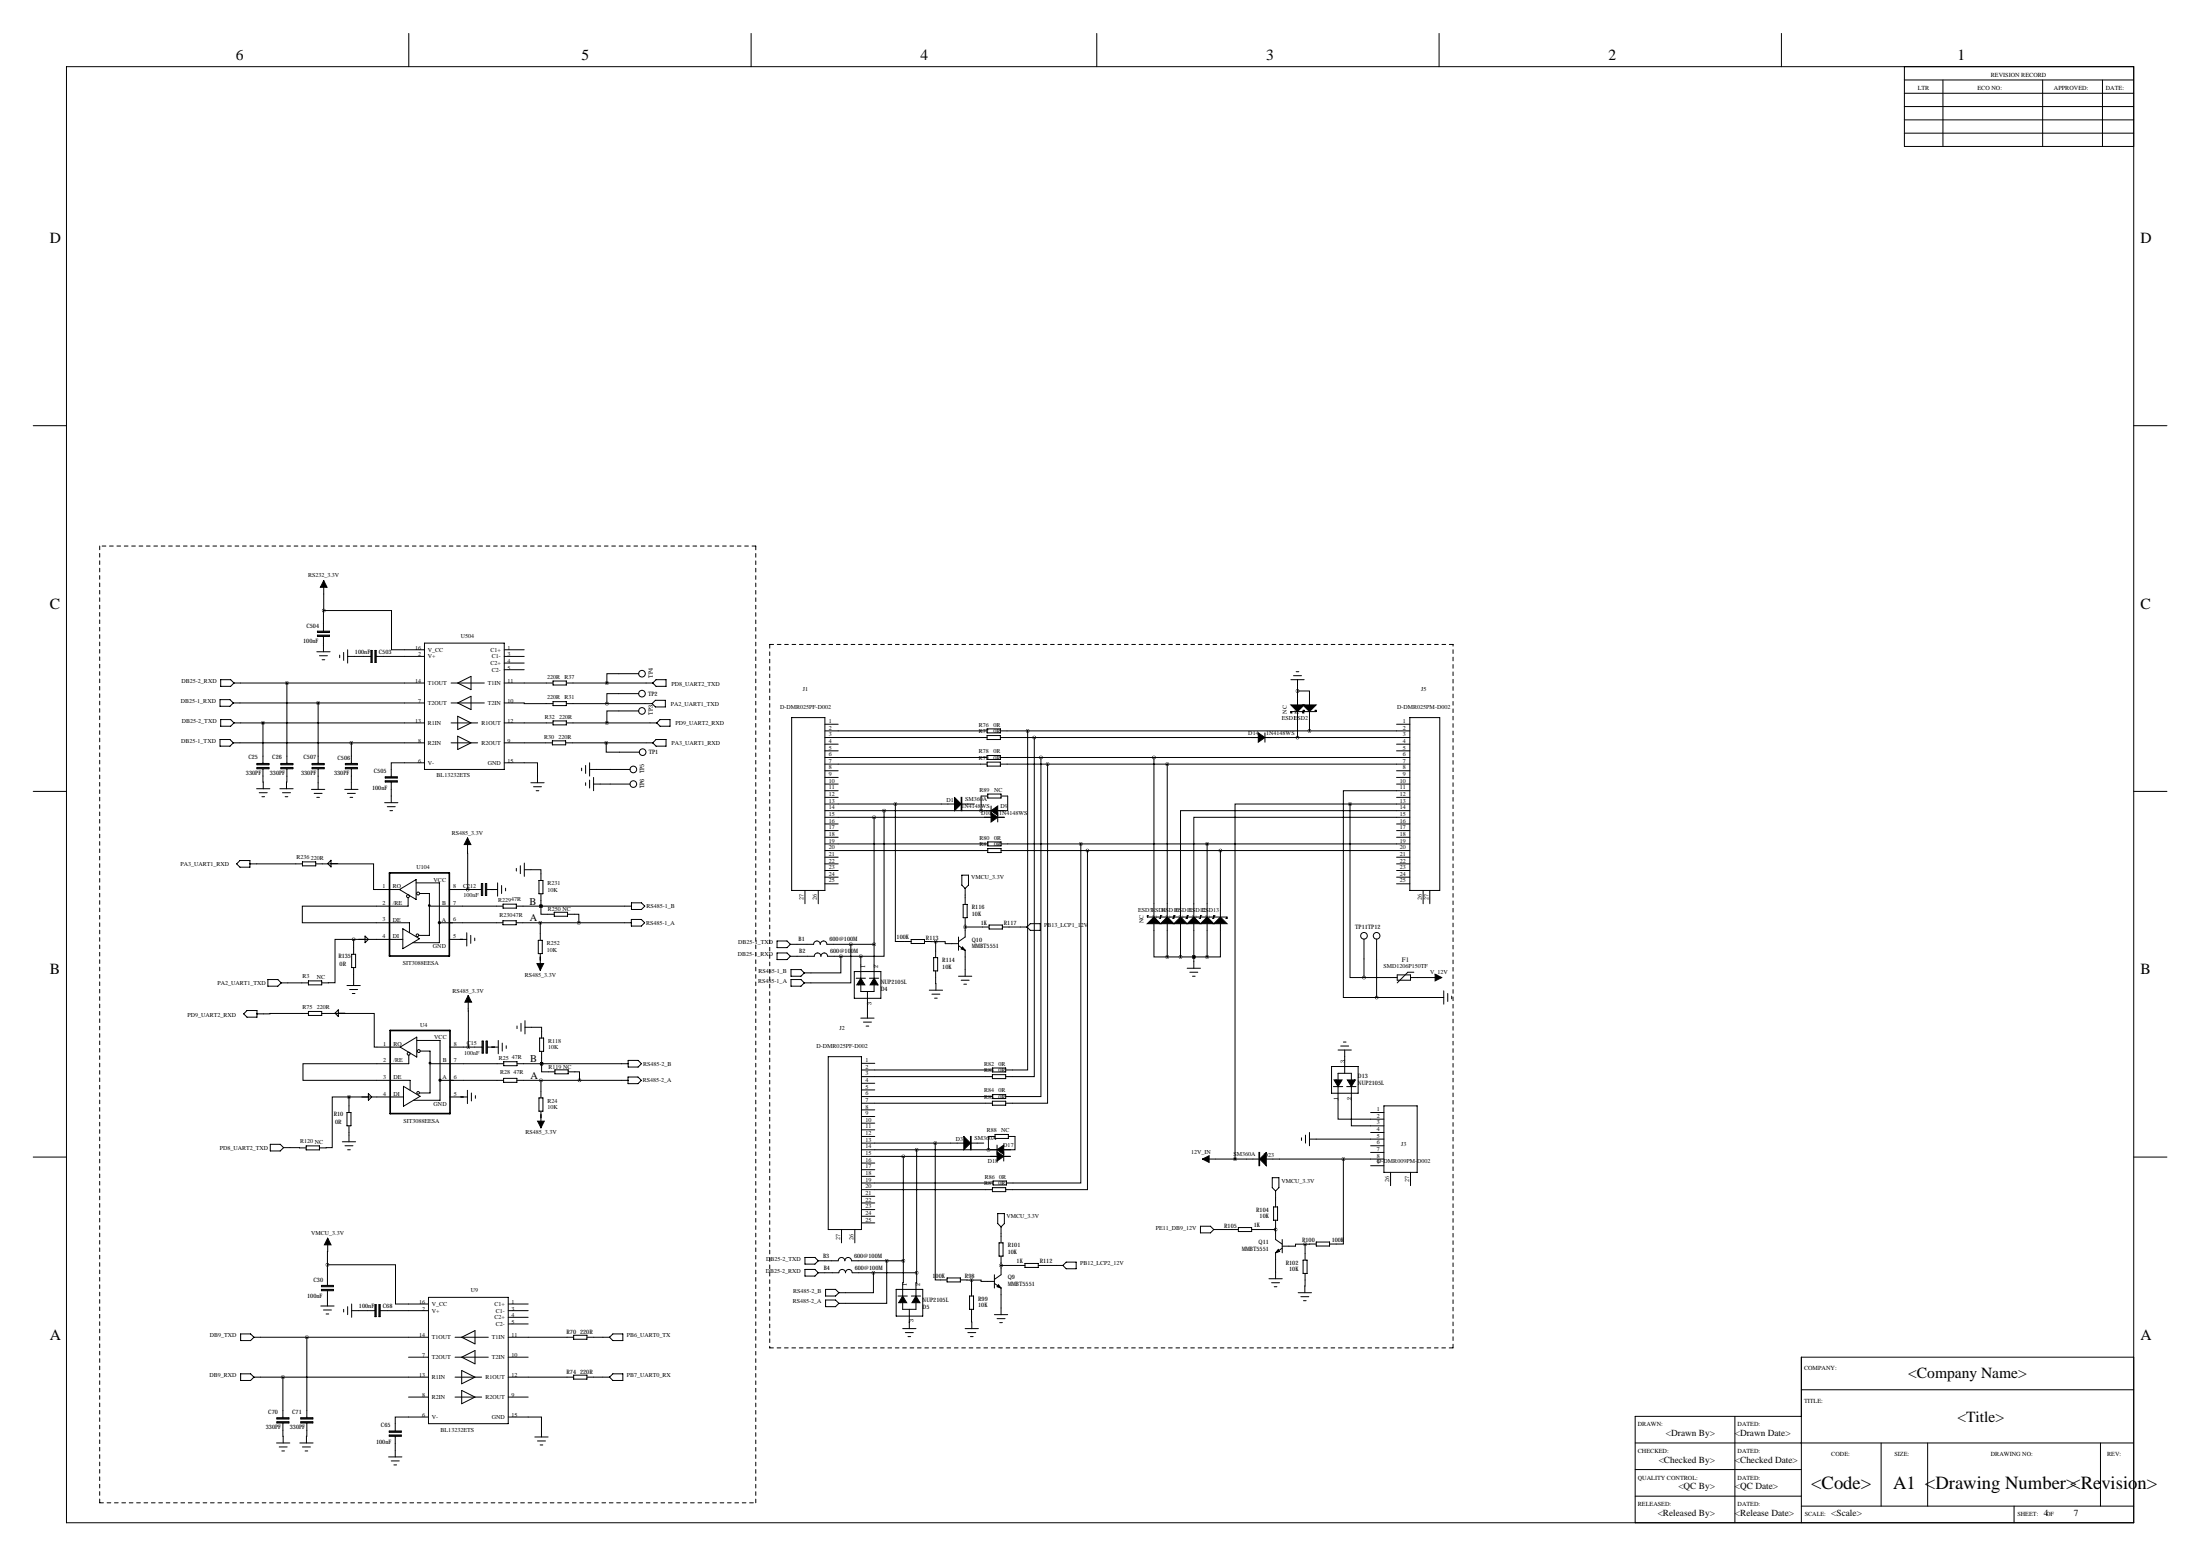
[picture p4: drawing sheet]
<svg xmlns="http://www.w3.org/2000/svg" width="841mm" height="594mm" viewBox="0 0 841 594" stroke-linecap="round" stroke-linejoin="round" font-family="sans-serif">
<path d="M38.1 208.6v365.5M288.8 208.6h-250.7M294.1 246.2v268.7M555.2 246.2h-261.1M294.1 514.9h261.1M555.2 514.9v-268.7M38.1 574.1h250.7M288.8 574.1v-365.5" fill="none" stroke="#000" stroke-width=".38" stroke-dasharray="1.4 1.4"/>
<g fill="none" stroke="#000" stroke-width=".38">
<path d="M156.2 12.8v12.7M287 12.8v12.7M419.1 12.8v12.7M549.9 12.8v12.7M680.7 12.8v12.7M25.4 25.5h789.9v556.2h-789.9zM727.7 30.6h87.6M727.7 35.6h87.6M727.7 25.5v30.5h87.6M742.4 30.6v25.4M780.5 30.6v25.4M803.4 30.6v25.4"/>
<path d="M727.7 45.8h87.6M727.7 50.9h87.6M727.7 40.7h87.6M12.7 162.6h12.7M815.3 162.6h12.7M123.7 233.2h25.9v15h12.6M123.7 233.2l-.1 7.9M123.7 221.8v11.4M84.3 259.7h3.8l1.3 1.2-1.3 1.3h-3.8zM121.1 249h5M121.3 241.1h4.6v.5h-4.6zM121.3 242.6h4.6v.5h-4.6z"/>
<path d="M121.3 241.4h4.6M121.3 242.9h4.6M122.1 250.5h3M123.1 252h1M123.6 243.1v5.9M129.8 250.3v1M131.3 249.2v3.1M132.8 250.8h8.9M132.8 248.2v5.1M141.7 248.5h.5v4.6h-.5zM142 248.5v4.6M143.3 248.5h.5v4.6h-.5z"/>
<path d="M143.5 248.5v4.6M143.8 250.8h18.4M162.2 245.7h30.5v48.2h-30.5zM192.7 248.2h7.6M192.7 250.8h7.6M192.7 253.3h7.6M192.7 255.8h7.6M244.1 257.4h-12.2v3.5M493.3 259.7h5M494.3 258.1h3M495.3 256.6h1M495.8 259.7v9.6"/>
<path d="M84.1 267.3h3.8l1.3 1.2-1.3 1.3h-3.8zM84.3 274.9h3.8l1.3 1.3-1.3 1.2h-3.8zM89.2 268.5h73M89.4 260.9h72.8M89.4 276.2h72.8M100.5 276.2v15.5M109.6 260.9v30.8M121.6 268.5v23.2M172.4 260.9h12.7M172.4 268.5h12.7M172.4 276.2h10.1M174.9 260.9l5.1-2.5v5.1z"/>
<path d="M174.9 268.5l5.1-2.5v5.1zM174.9 273.6l5.1 2.6-5.1 2.5zM192.7 268.5l18.6 .3M192.7 260.9h18.6M192.7 276.2h18.6M211.3 268h5.1v1.6h-5.1zM211.3 260.2h5.1v1.5h-5.1zM211.3 275.4h5.1v1.5h-5.1zM216.4 260.9h33M216.4 276.2h34.6M216.4 268.8h32.8M244.1 265h-12.2v3.8"/>
<path d="M244.1 271.6h-12.2v4.6M249.4 260.9l1.3-1.2h3.8v2.5h-3.8zM250.4 267.5h3.9v2.6h-3.9l-1.2-1.3zM252.2 274.9h3.8v2.5h-3.8l-1.2-1.2zM302.5 274.1h12.7v66.1h-12.7zM315.2 276.7h5.1M315.2 279.2h62M377.2 278.5h5.1v1.5h-5.1zM382.3 279.2h156.4M392.7 279.2v129.6h-8.4M483.4 280v3.5M495.8 264h4.6v5.3"/>
<path d="M495.8 271.9v9.9M497.8 271.3h.5v.6M497.8 271.9v.5h.5M500.4 271.9v7.3M502.4 271.3h.5v.6h-9.6v.5h.5M533.7 276.7h5M538.7 274.1h11.5v66.1h-11.5zM84.1 282.5h3.8l1.3 1.3-1.3 1.3h-3.8zM89.2 283.8h73M98.2 291.9h4.6M98.2 293.2h4.6v.5h-4.6zM98.2 291.7h4.6v.5h-4.6z"/>
<path d="M98.2 293.4h4.6M100.5 293.7l.1 7.6M107.3 291.9h4.6M107.3 293.2h4.6v.5h-4.6zM107.3 291.7h4.6v.5h-4.6zM107.3 293.4h4.6M109.6 293.7l-.1 7.6M119.3 291.9h4.6M119.3 293.2h4.6v.5h-4.6zM119.3 291.7h4.6v.5h-4.6zM119.3 293.4h4.6M121.6 293.7v7.9"/>
<path d="M132 291.9h4.6M132 293.2h4.6v.5h-4.6zM132 291.7h4.6v.5h-4.6zM132 293.4h4.6M134.3 283.8v7.9M134.3 293.7v7.9M147.2 297h4.6M147.2 296.7h4.6v.6h-4.6zM147.2 298.3h4.6v.5h-4.6zM147.2 298.5h4.6M149.5 298.8v7.8M162.2 291.4h-12.7v5.3"/>
<path d="M172.4 283.8h10.1M174.9 281.2l5.1 2.6-5.1 2.5zM192.7 291.4h12.7v7.6M192.7 283.8h18.4M202.8 299h5.1M211.1 283h5.1v1.6h-5.1zM216.2 283.8h33.2M222.2 293.4v1.1M223.8 292.4v3.1M223.8 299v1M225.3 293.9h15.5M225.3 291.4v5.1"/>
<path d="M225.3 298v3.1M226.8 299.5h14M226.8 297v5.1M231.6 283.8v3.5h12.7M249.4 283.8l1.3-1.3h3.8v2.6h-3.8zM315.2 281.8h62M315.2 284.3h5.1M315.2 286.8h5.1M315.2 289.4h62M315.2 291.9h62M315.2 294.5h5.1M315.2 297h5.1"/>
<path d="M315.2 299.5h5.1M377.2 281h5.1v1.5h-5.1zM377.2 288.6h5.1v1.5h-5.1zM377.2 291.2h5.1v1.5h-5.1zM382.3 281.8h98.5M382.3 289.4h156.4M382.3 291.9h156.4M395.2 281.8v129.5h-10.9M397.8 289.4v129.5h-13.5M400.3 291.9v129.6h-16M440.9 289.4v60.9M446 291.9v58.4"/>
<path d="M483.4 281.8h55.3M533.7 284.3h5M533.7 286.8h5M533.7 294.5h5M533.7 297h5M533.7 299.5h5M12.7 302.3h12.7M98 301.3h5.1M99.1 302.8h3M100.1 304.4h1M106.9 301.3h5.1M107.9 302.8h3.1"/>
<path d="M109 304.4h1M119 301.6h5.1M120 303.1h3.1M121.1 304.6h1M131.7 301.6h5.1M132.7 303.1h3.1M133.8 304.6h1M147 306.6h5M148 308.2h3M149 309.7h1M203.9 300.6h3M204.9 302.1h1"/>
<path d="M315.2 302.1h5.1M315.2 304.6h5.1M315.2 307.2h57.2M315.2 309.7h63.5M315.2 312.2h63.5M315.2 314.8h5.1M315.2 317.3h5.1M315.2 319.9h5.1M334 312.2v61.5M337.8 309.7v55.6h-8.9M342.1 307.2v52.5h6.1M377.4 304.1h-2.5v5.6"/>
<path d="M377.4 303.3h5.1v1.6h-5.1zM378.7 307.9v3.6M381.3 312.2h2.5M381.3 310.5v3.5M382.5 304.1h2.6v5.6h-3.8M515.9 307.2h-44v135.6M515.9 307.2v66.3h5.3M515.9 307.2h22.8M533.7 304.6h5M533.7 314.8h5M533.7 317.3h5M533.7 319.9h5"/>
<path d="M538.7 302.1h-25.4v79h12.7M538.7 312.2h-82.5v38.1M538.7 309.7h-87.6v40.6M815.3 302.3h12.7M90.4 330l1.3-1.3h3.8v2.6h-3.8zM95.5 330h20.1M115.6 329.3h5v1.5h-5zM120.6 330h22.1v9.8h10M126.5 329.9h2.5M126.5 328.6v2.6l-1.3-1.3zM152.7 339.8l6.3-3.8v7.6zM159 337.3h8.9v22.8h-10.2"/>
<path d="M171.7 339.8h12.2M178.7 320.1v19.7M183.9 337.5h.6v4.6h-.6zM184.2 337.5v4.6M185.5 337.5h.5v4.6h-.5zM185.7 337.5v4.6M186 339.8h4.1M190.1 337.3v5.1M191.7 338.3v3M193.2 339.3v1M197.3 331.7v1.1M198.8 330.7v3.1"/>
<path d="M200.4 332.3h6.3v4.1M200.4 329.7v5.1M205.9 336.4h1.6v5h-1.6zM315.2 322.4h62.2M315.2 324.9h62.2M315.2 327.5h5.1M315.2 330h5.1M315.2 332.6h5.1M315.2 335.1h5.1M315.2 337.6h5.1M367.5 334.3h2.6v3.8l-1.3 1.3-1.3-1.3zM368.8 339.4v6.1"/>
<path d="M377.4 321.6h5.1v1.6h-5.1zM377.4 324.2h5.1v1.5h-5.1zM382.5 322.4h156.2M382.5 324.9h156.2M413 322.4v129.5h-28.4M415.5 324.9v129.6h-31.2M461.3 322.4v27.9M466.3 324.9v25.4M533.7 327.5h5M533.7 330h5M533.7 332.6h5M533.7 335.1h5"/>
<path d="M533.7 337.6h5M135.1 358.9v5.7M135.1 358.9h-7.1v16.5l-5.1 .1M135.1 358.9h18.8M139.5 357.6l1.3 1.3-1.3 1.2zM153.9 354.8l6.4 3.8-6.4 3.8zM156 342.9v3.3h-40.5v6.3h41v3.8M160.3 341.3h3.8v16h-4.1M164.1 346.2h28.1M167.9 352.5h24.3M171.7 358.9h6.7M178.4 356.3v5.1"/>
<path d="M179.9 357.3v3.1M181.4 358.4v1M192.2 351.8h5.1v1.5h-5.1zM192.2 345.4h5.1v1.5h-5.1zM197.3 352.5h43.9M197.3 346.2h44M205.7 359.2h1.5v5.1h-1.5zM206.5 352.5v6.7M206.7 346.2h.1M206.7 346.2v3.1h5.1M206.7 341.4v4.8M211.8 348.5h5.1v1.5h-5.1z"/>
<path d="M216.9 349.3h4.3v3.2M241.2 351.3h3.9l1.2 1.2-1.2 1.3h-3.9zM241.3 344.9h3.8l1.3 1.3-1.3 1.2h-3.8zM296.9 359.5h3.8l1.3 1.3-1.3 1.2h-3.8zM307.6 340.2v5.1M312.7 340.2v5.1M348.2 358.9h5.1v1.5h-5.1zM353.3 359.7h4.2M357.5 359.7h3.7v.8h5.1M357.5 359.7v6.1M366.3 358v5M368 345.5h1.6v5.1h-1.6z"/>
<path d="M368.8 350.6v7.4l-2.5 1.7M368.8 354.1h9.2M378 353.4h5v1.5h-5zM383 354.1h9.4M393.7 352.9h3.8v2.5h-3.8l-1.3-1.3zM438.9 349.8h-.5v.5h30.5v.5h-.5M440.9 352.9v12.7h5.1M444 349.8h-.5v1h-.5M446 352.9v12.7M449.1 349.8h-.5v1h-.5M451.1 352.9v12.7M454.2 349.8h-.6v1h-.5"/>
<path d="M456.2 352.9v17M459.2 349.8h-.5v1h-.5M461.3 352.9v12.7M464.3 349.8h-.5v1h-.5M466.3 352.9v12.7h-5M521.2 358.7v14.8M526 358.7v22.4M543.8 340.2v5.1M546.4 340.2v5.1M102.4 374.2h3.8l1.2 1.3-1.2 1.3h-3.8zM107.4 375.5h10.5M117.9 374.7h5v1.5h-5z"/>
<path d="M132.6 376.5h5.1M133.6 378h3.1M134.4 364.6h1.5v5h-1.5zM134.6 379.5h1M135.1 369.6v6.9M206.5 364.3v6.4M296.9 364.1h3.8l1.3 1.2-1.3 1.3h-3.8zM302 360.8h8.9a1.27 1.27 0 0 1 1.3-1.3 1.27 1.27 0 0 1 1.2 1.3 1.27 1.27 0 0 1 1.3-1.3 1.27 1.27 0 0 1 1.3 1.3h18M302 365.3h9.1a1.27 1.27 0 0 1 1.3-1.2 1.27 1.27 0 0 1 1.3 1.2 1.27 1.27 0 0 1 1.3-1.2 1.27 1.27 0 0 1 1.2 1.2h12.7M302.3 370.4h3.8l1.2 1.3-1.2 1.2h-3.8zM302.3 374.2h3.8l1.2 1.3-1.2 1.3h-3.8zM321.3 365.3v6.4h-14"/>
<path d="M325.1 360.8v14.7h-17.8M326.4 371.2h10.2v10.2h-10.2zM327.2 373.7h3.5M328.9 365.3v8.4M328.9 376.2v2.6h5.1v-2.6M331.5 378.8v10.1M332.2 373.7h3.6M355.1 378.3h5.1M356.1 379.8h3.1M356.8 365.8h1.5v5.1h-1.5zM357.5 370.9l.1 7.4M366.3 361.3l2.5 1.7v9.9"/>
<path d="M366.3 372.9h5M367.3 374.5h3M368.3 376h1M446 365.6h15.3M453.6 369.9h5.1M454.7 371.4h3M455.7 372.9h1M456.2 365.6h.1M521.2 373.5h12.7M533.9 372.4h5.1v2.1h-5.1zM539 373.5h11.9M540.3 371.4h-2.3l-4.1 4.1"/>
<path d="M551.7 378.5v5.1M553.2 379.5v3.1M93.1 387.3l1.3-1.3h3.8v2.6h-3.8zM117.9 387.2l-19.7 .1M117.9 386.4h5v1.5h-5zM122.9 387.2h20.1v12.8h9.9M129.3 387.1h2.5M129.3 385.8v2.5l-1.3-1.2zM159.3 397.5h8.8v22.8h-10.1M178.9 380.3l.1 19.7M184.2 397.7h.5v4.6h-.5zM184.5 397.7v4.6"/>
<path d="M185.7 397.7h.5v4.6h-.5zM186 397.7v4.6M190.4 397.5v5.1M191.9 398.5v3M193.4 399.5v1M197.6 391.9v1.1M199.1 390.9v3.1M200.6 392.4h6.4v4.2M200.6 389.9v5.1M206.2 396.6h1.5v5h-1.5zM328.9 388.9h5.1M329.9 390.5h3.1"/>
<path d="M331 392h1M357.1 381.3h1M512.3 399.6h3.1M513.3 398.1h1M526 381.1h25.7M554.7 380.6v1M133.3 419.1h-6.4v19.3l-4.8 .1M133.3 419.1h20.9M133.3 419.1v5.9M140.8 417.8l1.2 1.3-1.2 1.2zM152.9 400l6.4-3.8v7.6zM154.2 415l6.3 3.8-6.3 3.8z"/>
<path d="M156.2 403.1v3.3h-40.4v6.3h40.9v3.8M160.5 401.5h3.8v16h-4M164.3 406.4h28.2M168.1 412.7h24.3M172 419.1h6.6M172 400h12.2M178.6 416.5v5.1M180.1 417.5v3.1M181.7 418.6v1M186.2 400h4.2M192.4 412h5.1v1.5h-5.1zM192.5 405.6h5.1v1.5h-5.1z"/>
<path d="M197.5 412.7h42.5M197.6 406.4h42.4M205.9 419.4h1.6v5.1h-1.6zM206.7 412.7v6.7M207 406.4h.1M207 406.4v3.1h5M207 401.6v4.8M212 408.7h5.1v1.5h-5.1zM217.1 409.5h4.3v3.2M240 411.4h3.8l1.3 1.3-1.3 1.3h-3.8zM240 405.1h3.8l1.3 1.3-1.3 1.2h-3.8zM316.5 403.7h12.7v66h-12.7z"/>
<path d="M329.2 406.2h5.1M329.2 408.8h50M329.2 411.3h50M329.2 413.8h5.1M329.2 416.4h5.1M329.2 418.9h50M379.2 408h5.1v1.5h-5.1zM379.2 410.5h5.1v1.6h-5.1zM379.2 418.2h5.1v1.5h-5.1zM508.8 407.4h10.2v10.2h-10.2zM509.5 415.1h3.6M511.3 415.1v12.5h17.5"/>
<path d="M511.3 412.6v-2.6h5.1v2.6M511.3 401.1h5.1M513.8 401.1v8.9M514.6 415.1h3.6M516.4 415.1v15h12.4M103.3 437.2h3.8l1.3 1.2-1.3 1.3h-3.8zM108.4 438.4l8.6 .1M117 437.8h5.1v1.5h-5.1zM130.8 436.2h5.1M131.8 437.7h3.1M132.6 425h1.5v5.1h-1.5zM132.8 439.2h1.1"/>
<path d="M133.3 430.1v6.1M206.7 424.5v6.4M329.2 421.5h50M329.2 424h5.1M329.2 426.5h5.1M329.2 429.1h5.1M329.2 431.6h5.1M329.2 434.2h5.1M329.2 436.7h46.7M329.2 439.2h48.5M350.3 439.2v47M357.4 436.7v52.3h4.5"/>
<path d="M377.7 439.2h3.3M379.2 420.7h5.1v1.5h-5.1zM380.2 434.2h-2.5v5M380.2 433.4h5.1v1.5h-5.1zM381 437.5v3.5M383.5 440v3.6M385.3 434.2h2.6v5h-4.4M497.3 434.7v1M498.9 433.6v3.1M500.4 432.6v5.1M500.4 435.2h28.4M523.7 425h5.1"/>
<path d="M523.7 432.6h5.1M523.7 437.7h5.1M528.8 422.5h12.7v25.4h-12.7zM12.7 442h12.7M329.2 441.8h51.8M329.2 444.3h5.1M329.2 446.9h5.1M329.2 449.4h5.1M329.2 451.9h50.3M329.2 454.5h50M329.2 457h5.1M329.2 459.6h5.1"/>
<path d="M345.2 441.8v39.9M379.2 453.7h5.1v1.5h-5.1zM379.5 451.2h5.1v1.5h-5.1zM383.5 441.8h2.6M459.5 442.8h69.3M486.2 449.9h2.5v3.8l-1.3 1.3-1.2-1.3zM487.4 455v6.1M513.3 442.8v32.5h-5.2M523.7 440.3h5.1M523.7 445.3h5.1M531.4 447.9v5.1M539 447.9v5.1"/>
<path d="M815.3 442h12.7M125.2 473l-.1 10.2M321.6 469.7v5.1M326.6 469.7v5.1M329.2 462.1h5.1M329.2 464.6h5.1M329.2 467.2h5.1M381.3 463.6h2.5v3.8l-1.3 1.3-1.2-1.3zM381.8 474.8h1.5v5.1h-1.5zM382.5 468.7v6.1M382.5 479.9v7.1l-2.5 1.8M458.7 468.4h3.8l1.3 1.3-1.3 1.3h-3.8z"/>
<path d="M463.8 469.7h9.4M473.2 469h5.1v1.5h-5.1zM478.3 469.7h9.1M486.7 461.1h1.5v5.1h-1.5zM487.4 466.2v7.3l2.6 1.8M490 476.8l-2.6 1.8v9.9M490 473.5v5.1M498.7 475.3h-3.7v.8h-5M498.7 475.3v6.1M503 475.3h-4.3M503 474.5h5.1v1.5h-5.1zM122.6 498.9h5.1"/>
<path d="M122.8 492.6h4.6v.5h-4.6zM122.8 491.1h4.6v.5h-4.6zM122.8 491.3h4.6M122.8 492.8h4.6M125.1 483.2h26v15h12.6M125.1 483.2v7.9M125.1 493.1v5.8M132.8 499.2v3M134.4 498.2v5M143.3 498.4h.5v4.6h-.5zM143.5 498.4v4.6M144.8 498.4h.5v4.6h-.5z"/>
<path d="M145 498.4v4.6M163.7 495.6h30.5v48.3h-30.5zM194.2 498.2h7.6M307.6 480.4h3.8l1.3 1.3-1.3 1.2h-3.8zM307.6 485h3.8l1.3 1.2-1.3 1.3h-3.8zM312.7 481.7h7.6a1.27 1.27 0 0 1 1.3-1.3 1.27 1.27 0 0 1 1.2 1.3 1.27 1.27 0 0 1 1.3-1.3 1.27 1.27 0 0 1 1.3 1.3h19.8M312.7 486.2h7.8a1.27 1.27 0 0 1 1.3-1.2 1.27 1.27 0 0 1 1.3 1.2 1.27 1.27 0 0 1 1.3-1.2 1.27 1.27 0 0 1 1.2 1.2h24.7M315.5 492.6h3.8l1.2 1.2-1.2 1.3h-3.8zM315.5 496.6h3.8l1.2 1.3-1.2 1.3h-3.8zM333.8 486.2v7.6h-13.3M338.8 481.7v16.2h-18.3M342.4 492.6h10.2v10.2h-10.2z"/>
<path d="M343.2 495.1h3.5M344.9 497.7v2.5h5.1v-2.5M345.2 481.7l-.3 13.4M348.2 495.1h3.6M350.3 486.2l-.3 8.9M361.9 488.2h5.1v1.5h-5.1zM367 489h4.2M370.5 495.1h1.5v5.1h-1.5zM371.2 489h3.7v.5h5.1M371.2 489v6.1M380 490.3l2.5 1.8v10.1M380 487v5.1"/>
<path d="M382.5 483.4h9.2M391.7 482.7h5v1.5h-5zM396.7 483.4h9.4M407.4 482.2h3.8v2.5h-3.8l-1.3-1.3zM484.9 488.5h5.1M485.9 490h3M486.9 491.6h1M496.1 493.8h5M497.1 495.4h3M497.9 481.4h1.6v5.1h-1.6zM498.1 496.9h1M498.7 486.5l-.1 7.3"/>
<path d="M91.9 509.6h3.9l1.2 1.3-1.2 1.2h-3.9zM97 510.9h66.7M117.2 510.9v30.7M123.6 500.5h3M124.6 502h1M131.3 500.2v1M134.4 500.7h8.9M145.3 500.7h18.4M156.1 518.5h7.6M173.9 518.5h12.7M173.9 510.9h12.7M176.4 510.9l5.1-2.6v5.1z"/>
<path d="M176.4 518.5l5.1-2.6v5.1zM194.2 518.5h7.6M194.2 510.9h25M194.2 500.7h7.6M194.2 503.2h7.6M194.2 505.8h7.6M219.2 510.1h5.1v1.5h-5.1zM224.3 510.9h8.6M232.9 510.9l1.3-1.3h3.8v2.5h-3.8zM344.9 507.6h5.1M345.9 509.1h3.1M347 510.6h1"/>
<path d="M347.5 500.2v7.4M368.8 507.6h5.1M369.8 509.1h3.1M370.8 510.6h1.1M371.2 500.2l.1 7.4M380 502.2h5.1M381 503.8h3M382 505.3h1M815.3 518.5h-127v63.2M91.9 524.8h3.9l1.2 1.3-1.2 1.3h-3.9zM97 526.1h66.7M108.1 526.1v15.5"/>
<path d="M156.1 533.7h7.6M173.9 526.1h10.1M173.9 533.7h10.1M176.4 523.6l5.1 2.5-5.1 2.5zM176.4 531.2l5.1 2.5-5.1 2.6zM194.2 526.1h25M194.2 533.7h7.6M219.2 525.3h5.1v1.6h-5.1zM224.3 526.1h8.6M232.9 526.1l1.3-1.3h3.8v2.6h-3.8zM688.3 530.9h127M105.7 551.3h5"/>
<path d="M105.8 543.1h4.6v.5h-4.6zM105.8 541.6h4.6v.5h-4.6zM105.8 543.4h4.6M105.8 541.9h4.6M106.7 552.8h3M107.7 554.3h1M108.1 543.6l.1 7.7M114.6 551.3h5M115 543.1h4.5v.5h-4.5zM115 541.6h4.5v.5h-4.5zM115 543.4h4.5M115 541.9h4.5"/>
<path d="M115.6 552.8h3M116.6 554.3h1M117.2 543.6l-.1 7.7M148.5 556.6h5.1M148.7 546.7h4.6v.5h-4.6zM148.7 548.2h4.6v.5h-4.6zM148.7 546.9h4.6M148.7 548.5h4.6M149.5 558.1h3.1M150.5 559.6h1M151 548.7v7.9M163.7 541.3h-12.7v5.4"/>
<path d="M194.2 541.3h12.7v7.7M204.4 549h5M205.4 550.5h3M206.4 552h1M624.8 551.3h190.5M662.9 541.1v40.6M688.3 541.1h-63.5v40.6M718.8 551.3v24.1M736.6 551.3v24.1M802.6 551.3v24.1M624.8 561.4h63.5M624.8 571.6h63.5"/>
<path d="M688.3 575.4h127M769.6 575.4v6.3"/>
<circle cx="245.3" cy="257.4" r="1.27"/>
<circle cx="245.3" cy="265" r="1.27"/>
<circle cx="245.3" cy="271.6" r="1.27"/>
<circle cx="242" cy="299.5" r="1.27"/>
<circle cx="242" cy="293.9" r="1.27"/>
<circle cx="245.6" cy="287.3" r="1.27"/>
<circle cx="155.9" cy="342.4" r=".56"/>
<circle cx="159.5" cy="357.3" r=".51"/>
<circle cx="159.8" cy="341.3" r=".56"/>
<circle cx="521.2" cy="357.5" r="1.27"/>
<circle cx="526" cy="357.5" r="1.27"/>
<circle cx="156.2" cy="402.6" r=".56"/>
<circle cx="159.8" cy="417.5" r=".51"/>
<circle cx="160" cy="401.5" r=".56"/>
</g>
<g fill="#000" stroke="#000" stroke-width=".38">
<path d="M123.7 221.8l1.3 2.6h-2.6zM493.3 269.3h5l-2.5 2.6zM497.8 269.3h5.1l-2.5 2.6zM480.8 280l2.6 1.8-2.6 1.7zM364.7 304.6l2.6 2.6-2.6 2.5zM367.3 304.6h.2v5.1h-.2zM378.7 309.7l2.6-1.8v3.6zM378.7 310.5l2.6 1.7-2.6 1.8zM178.7 320.1l1.2 2.6h-2.5zM438.4 352.9l2.5-2.6 2.6 2.6zM446 350.3l2.6 2.6h-5.1zM451.1 350.3l2.5 2.6h-5z"/>
<path d="M456.2 350.3l2.5 2.6h-5.1zM458.7 352.9l2.6-2.6 2.5 2.6zM463.8 352.9l2.5-2.6 2.6 2.6zM205.2 368.1h2.5l-1.2 2.6zM328.9 373.7l1.6 2.5h-3.1zM334 373.7l1.5 2.5h-3zM367.8 361.8l1 1.2-1.5-.5zM548.4 372.2l2.5 1.3-2.5 1.2zM178.9 380.3l1.3 2.5h-2.6zM509.8 412.6h3l-1.5 2.5zM514.9 412.6h3l-1.5 2.5zM205.4 428.3h2.6l-1.3 2.6z"/>
<path d="M368.3 434.2l2.5 2.5-2.5 2.5zM370.8 434.2h.3v5h-.3zM381 439.2l2.5-1.7v3.5zM381 440l2.5 1.8-2.5 1.8zM459.5 442.8l2.5-1.3v2.6zM481.1 440.3h.2v5h-.2zM483.9 440.3v5l-2.6-2.5zM125.2 473l1.3 2.6h-2.5zM488.4 477.3l.5 .8-1.5 .5zM344.9 495.1l1.6 2.6h-3.1zM350 495.1l1.5 2.6h-3zM381.5 490.8l1 1.3-1.5-.5z"/>
</g>
<g fill="none" stroke="#000" stroke-width=".51">
<circle cx="164" cy="345.9" r=".25"/>
<circle cx="167.9" cy="352.5" r=".36"/>
<circle cx="164.3" cy="406.1" r=".25"/>
<circle cx="168.1" cy="412.7" r=".36"/>
</g>
<path d="M148.8 333.5h22.9v31.7h-22.9zM149.1 393.7h22.9v31.7h-22.9z" fill="none" stroke="#000" stroke-width=".63"/>
<path d="M392.6 279.2a.05 .05 0 0 0 .1 0 .05 .05 0 0 0-.1 0zM395.2 281.8a.05 .05 0 0 0 .1 0 .05 .05 0 0 0-.1 0zM397.7 289.4a.05 .05 0 0 0 .1 0 .05 .05 0 0 0-.1 0zM415.5 324.9a.05 .05 0 0 0 .1 0 .05 .05 0 0 0-.1 0zM515.8 307.2a.05 .05 0 0 0 .1 0 .05 .05 0 0 0-.1 0zM440.9 289.4a.05 .05 0 0 0 .1 0 .05 .05 0 0 0-.1 0zM446 291.9a.05 .05 0 0 0 .1 0 .05 .05 0 0 0-.1 0zM461.2 322.4a.05 .05 0 0 0 .1 0 .05 .05 0 0 0-.1 0zM466.3 324.9a.05 .05 0 0 0 .1 0 .05 .05 0 0 0-.1 0zM495.8 264a.05 .05 0 0 0 .1 0 .05 .05 0 0 0-.1 0zM446 365.6a.05 .05 0 0 0 .1 0 .05 .05 0 0 0-.1 0zM456.1 365.6a.05 .05 0 0 0 .1 0 .05 .05 0 0 0-.1 0zM461.2 365.6a.05 .05 0 0 0 .1 0 .05 .05 0 0 0-.1 0zM121.5 268.5a.05 .05 0 0 0 .1 0 .05 .05 0 0 0-.1 0zM134.2 283.8a.05 .05 0 0 0 .1 0 .05 .05 0 0 0-.1 0zM334 312.2a.05 .05 0 0 0 .1 0 .05 .05 0 0 0-.1 0zM345.1 441.8a.05 .05 0 0 0 .1 0 .05 .05 0 0 0-.1 0zM100.4 276.2a.05 .05 0 0 0 .1 0 .05 .05 0 0 0-.1 0zM109.6 260.9a.05 .05 0 0 0 .1 0 .05 .05 0 0 0-.1 0zM337.8 309.7a.05 .05 0 0 0 .1 0 .05 .05 0 0 0-.1 0zM350.2 439.2a.05 .05 0 0 0 .1 0 .05 .05 0 0 0-.1 0zM334 360.8a.05 .05 0 0 0 .1 0 .05 .05 0 0 0-.1 0zM328.9 365.3a.05 .05 0 0 0 .1 0 .05 .05 0 0 0-.1 0zM521.2 373.5a.05 .05 0 0 0 .1 0 .05 .05 0 0 0-.1 0zM526 381.1a.05 .05 0 0 0 .1 0 .05 .05 0 0 0-.1 0zM117.2 510.9a.05 .05 0 0 0 .1 0 .05 .05 0 0 0-.1 0zM471.9 442.8a.05 .05 0 0 0 .1 0 .05 .05 0 0 0-.1 0zM513.3 442.8a.05 .05 0 0 0 .1 0 .05 .05 0 0 0-.1 0zM371.2 489a.05 .05 0 0 0 .1 0 .05 .05 0 0 0-.1 0zM357.3 436.7a.05 .05 0 0 0 .1 0 .05 .05 0 0 0-.1 0zM357.5 359.7a.05 .05 0 0 0 .1 0 .05 .05 0 0 0-.1 0zM342.1 307.2a.05 .05 0 0 0 .1 0 .05 .05 0 0 0-.1 0zM487.4 469.7a.05 .05 0 0 0 .1 0 .05 .05 0 0 0-.1 0zM382.5 483.4a.05 .05 0 0 0 .1 0 .05 .05 0 0 0-.1 0zM368.8 354.1a.05 .05 0 0 0 .1 0 .05 .05 0 0 0-.1 0zM178.7 339.8a.05 .05 0 0 0 .1 0 .05 .05 0 0 0-.1 0zM206.4 352.5a.05 .05 0 0 0 .1 0 .05 .05 0 0 0-.1 0zM206.7 346.2a.05 .05 0 0 0 .1 0 .05 .05 0 0 0-.1 0zM206.7 346.2a.05 .05 0 0 0 .1 0 .05 .05 0 0 0-.1 0zM221.1 352.5a.05 .05 0 0 0 .1 0 .05 .05 0 0 0-.1 0zM178.9 400a.05 .05 0 0 0 .1 0 .05 .05 0 0 0-.1 0zM206.7 412.7a.05 .05 0 0 0 .1 0 .05 .05 0 0 0-.1 0zM206.9 406.4a.05 .05 0 0 0 .1 0 .05 .05 0 0 0-.1 0zM206.9 406.4a.05 .05 0 0 0 .1 0 .05 .05 0 0 0-.1 0zM221.4 412.7a.05 .05 0 0 0 .1 0 .05 .05 0 0 0-.1 0zM125.1 483.2a.05 .05 0 0 0 .1 0 .05 .05 0 0 0-.1 0zM231.6 283.8a.05 .05 0 0 0 .1 0 .05 .05 0 0 0-.1 0zM321.3 365.3a.05 .05 0 0 0 .1 0 .05 .05 0 0 0-.1 0zM325.1 360.8a.05 .05 0 0 0 .1 0 .05 .05 0 0 0-.1 0zM338.8 481.7a.05 .05 0 0 0 .1 0 .05 .05 0 0 0-.1 0zM333.7 486.2a.05 .05 0 0 0 .1 0 .05 .05 0 0 0-.1 0zM500.3 279.2a.05 .05 0 0 0 .1 0 .05 .05 0 0 0-.1 0zM135.1 358.9a.05 .05 0 0 0 .1 0 .05 .05 0 0 0-.1 0zM133.3 419.1a.05 .05 0 0 0 .1 0 .05 .05 0 0 0-.1 0zM495.8 281.8a.05 .05 0 0 0 .1 0 .05 .05 0 0 0-.1 0zM350.2 486.2a.05 .05 0 0 0 .1 0 .05 .05 0 0 0-.1 0zM345.1 481.7a.05 .05 0 0 0 .1 0 .05 .05 0 0 0-.1 0zM456.1 365.6a.05 .05 0 0 0 .1 0 .05 .05 0 0 0-.1 0z" fill="#000" stroke="#000" stroke-width="1.3"/>
<g font-size="7.1">
<text x="692.1" y="568.9">&lt;Code&gt;</text>
<text x="723.4" y="568.9">A1 &lt;Drawing Number&gt;&lt;Revision&gt;</text>
</g>
<g font-size="5.9">
<text x="90.2" y="22.9">6</text>
<text x="222.2" y="22.9">5</text>
<text x="351.8" y="22.9">4</text>
<text x="483.9" y="22.9">3</text>
<text x="614.7" y="22.9">2</text>
<text x="748" y="22.9">1</text>
<text x="19" y="92.8">D</text>
<text x="817.9" y="92.8">D</text>
<text x="19" y="232.5">C</text>
<text x="817.9" y="232.5">C</text>
<text x="19" y="372.2">B</text>
<text x="817.9" y="372.2">B</text>
<text x="19" y="511.9">A</text>
<text x="817.9" y="511.9">A</text>
<text x="729.2" y="526.6">&lt;Company Name&gt;</text>
<text x="748" y="543.1">&lt;Title&gt;</text>
</g>
<g font-size="4">
<text x="202.3" y="345.6">B</text>
<text x="202.5" y="352">A</text>
<text x="202.5" y="405.8">B</text>
<text x="202.7" y="412.2">A</text>
</g>
<g font-size="3.6">
<text x="636.6" y="548.7">&lt;Drawn By&gt;</text>
<text x="662.9" y="548.7">&lt;Drawn Date&gt;</text>
<text x="633.8" y="558.8">&lt;Checked By&gt;</text>
<text x="662.9" y="558.8">&lt;Checked Date&gt;</text>
<text x="641.3" y="569">&lt;QC By&gt;</text>
<text x="662.9" y="569">&lt;QC Date&gt;</text>
<text x="633.4" y="579.1">&lt;Released By&gt;</text>
<text x="662.9" y="579.1">&lt;Release Date&gt;</text>
<text x="699.8" y="579.1">&lt;Scale&gt;</text>
<text x="781" y="579.1">4</text>
<text x="792.5" y="579.1">7</text>
</g>
<text font-size="2.6" x="535.7" y="367.4">F1</text>
<g font-size="2.4">
<text x="760.7" y="29.3">REVISION RECORD</text>
<text x="732.8" y="34.4">LTR</text>
<text x="755.6" y="34.4">ECO NO:</text>
<text x="784.9" y="34.4">APPROVED:</text>
<text x="804.7" y="34.4">DATE:</text>
<text x="689.4" y="523.3">COMPANY:</text>
<text x="689.4" y="536">TITLE:</text>
<text x="625.9" y="544.9">DRAWN:</text>
<text x="664" y="544.9">DATED:</text>
<text x="625.9" y="555.1">CHECKED:</text>
<text x="664" y="555.1">DATED:</text>
<text x="699.8" y="556.3">CODE:</text>
<text x="723.9" y="556.3">SIZE:</text>
<text x="760.7" y="556.3">DRAWING NO:</text>
<text x="805.2" y="556.3">REV:</text>
<text x="625.9" y="565.2">QUALITY CONTROL:</text>
<text x="664" y="565.2">DATED:</text>
<text x="625.9" y="575.4">RELEASED:</text>
<text x="664" y="575.4">DATED:</text>
<text x="689.6" y="579.2">SCALE:</text>
<text x="770.9" y="579.2">SHEET:</text>
<text x="781.9" y="579.2">OF</text>
</g>
<g font-size="2.3">
<text x="117.7" y="220.5">RS232_3.3V</text>
<text x="117.1" y="239.9">C504</text>
<text x="115.9" y="245.8">100nF</text>
<text x="176.1" y="243.6">U504</text>
<text x="135.6" y="249.8">100nF</text>
<text x="144.8" y="249.8">C503</text>
<text x="158.6" y="248.2">16</text>
<text x="159.8" y="250.8">2</text>
<text x="163.5" y="251.6">V+</text>
<text x="163.5" y="249">V_CC</text>
<text x="187.4" y="249">C1+</text>
<text x="188" y="251.6">C1-</text>
<text x="194" y="248.2">1</text>
<text x="194" y="250.8">3</text>
<text x="187.4" y="254.1">C2+</text>
<text x="188" y="256.6">C2-</text>
<text x="194" y="253.3">4</text>
<text x="194" y="255.8">5</text>
<text x="69.4" y="260.9">DB25-2_RXD</text>
<text x="158.6" y="260.9">14</text>
<text x="163.5" y="261.7">T1OUT</text>
<text x="186.4" y="261.7">T1IN</text>
<text x="194" y="260.9">11</text>
<text x="209" y="259.3">220R</text>
<text x="215.7" y="259.3">R37</text>
<text x="249.5" y="258.9" transform="rotate(-90 249.5 258.9)">TP4</text>
<text x="256.5" y="261.9">PD8_UART2_TXD</text>
<text x="69.1" y="268.5">DB25-1_RXD</text>
<text x="159.8" y="268.5">7</text>
<text x="163.5" y="269.3">T2OUT</text>
<text x="186.4" y="269.3">T2IN</text>
<text x="194" y="268.5">10</text>
<text x="209" y="267.2">220R</text>
<text x="215.7" y="267.2">R31</text>
<text x="247.6" y="265.8">TP2</text>
<text x="256.3" y="269.8">PA2_UART1_TXD</text>
<text x="306.8" y="264.1">J1</text>
<text x="543" y="264.1">J5</text>
<text x="208.2" y="274.5">R32</text>
<text x="213.7" y="274.5">220R</text>
<text x="249.5" y="273.1" transform="rotate(-90 249.5 273.1)">TP3</text>
<text x="298.1" y="270.7">D-DMR025PF-D002</text>
<text x="489.8" y="275.2">ESD1ESD2</text>
<text x="491.8" y="272.6" transform="rotate(-90 491.8 272.6)">NC</text>
<text x="496.4" y="272.6" transform="rotate(-90 496.4 272.6)">NC</text>
<text x="533.9" y="270.7">D-DMR025PM-D002</text>
<text x="69.5" y="276.2">DB25-2_TXD</text>
<text x="158.6" y="276.2">13</text>
<text x="163.5" y="277">R1IN</text>
<text x="184" y="277">R1OUT</text>
<text x="194" y="276.2">12</text>
<text x="258.1" y="276.9">PD9_UART2_RXD</text>
<text x="316.7" y="276.2">1</text>
<text x="316.7" y="278.7">2</text>
<text x="316.7" y="281.2">3</text>
<text x="374" y="277.6">R76</text>
<text x="374" y="280.1">R77</text>
<text x="379.6" y="277.6">0R</text>
<text x="379.6" y="280.1">0R</text>
<text x="477" y="280.8">D14</text>
<text x="483.9" y="280.8">1N4148WS</text>
<text x="536.1" y="276.2">1</text>
<text x="536.1" y="278.7">2</text>
<text x="536.1" y="281.2">3</text>
<text x="69.3" y="283.8">DB25-1_TXD</text>
<text x="159.8" y="283.8">8</text>
<text x="163.5" y="284.6">R2IN</text>
<text x="184" y="284.6">R2OUT</text>
<text x="194" y="283.8">9</text>
<text x="207.9" y="282.2">R30</text>
<text x="213.5" y="282.2">220R</text>
<text x="247.9" y="287.9">TP1</text>
<text x="256.5" y="284.6">PA3_UART1_RXD</text>
<text x="316.7" y="283.8">4</text>
<text x="316.7" y="286.3">5</text>
<text x="374" y="287.8">R78</text>
<text x="379.6" y="287.8">0R</text>
<text x="536.1" y="283.8">4</text>
<text x="536.1" y="286.3">5</text>
<text x="94.9" y="290.1">C25</text>
<text x="104" y="290.1">C26</text>
<text x="116" y="290.1">C507</text>
<text x="129" y="290.2">C506</text>
<text x="159.8" y="291.4">6</text>
<text x="163.5" y="292.2">V-</text>
<text x="186.4" y="292.2">GND</text>
<text x="194" y="291.4">15</text>
<text x="316.7" y="288.9">6</text>
<text x="316.7" y="291.4">7</text>
<text x="316.7" y="293.9">8</text>
<text x="374" y="290.3">R79</text>
<text x="379.6" y="290.3">0R</text>
<text x="536.1" y="288.9">6</text>
<text x="536.1" y="291.4">7</text>
<text x="536.1" y="293.9">8</text>
<text x="94" y="296.1">330PF</text>
<text x="103.1" y="296.1">330PF</text>
<text x="115.1" y="296.1">330PF</text>
<text x="127.7" y="296.2">330PF</text>
<text x="142.8" y="295.4">C505</text>
<text x="166.9" y="297">BL13232ETS</text>
<text x="246.2" y="295.5" transform="rotate(-90 246.2 295.5)">TP5</text>
<text x="316.7" y="296.5">9</text>
<text x="316.7" y="299">10</text>
<text x="534.9" y="299">10</text>
<text x="536.1" y="296.5">9</text>
<text x="142.2" y="301.8">100nF</text>
<text x="246.2" y="301.1" transform="rotate(-90 246.2 301.1)">TP6</text>
<text x="316.7" y="301.6">11</text>
<text x="316.7" y="304.1">12</text>
<text x="368.8" y="305.9">SM360A</text>
<text x="374.3" y="302.5">R89</text>
<text x="379.8" y="302.5">NC</text>
<text x="534.9" y="301.6">11</text>
<text x="534.9" y="304.1">12</text>
<text x="316.7" y="306.6">13</text>
<text x="316.7" y="309.2">14</text>
<text x="316.7" y="311.7">15</text>
<text x="361.7" y="306.4">D1</text>
<text x="367.3" y="308.7">1N4148WS</text>
<text x="374.9" y="311.3">D10</text>
<text x="381.8" y="311.3">1N4148WS</text>
<text x="382.3" y="308.7">D9</text>
<text x="534.9" y="306.6">13</text>
<text x="534.9" y="309.2">14</text>
<text x="534.9" y="311.7">15</text>
<text x="316.7" y="314.3">16</text>
<text x="316.7" y="316.8">17</text>
<text x="534.9" y="314.3">16</text>
<text x="534.9" y="316.8">17</text>
<text x="172.7" y="319.1">RS485_3.3V</text>
<text x="316.7" y="319.3">18</text>
<text x="316.7" y="321.9">19</text>
<text x="374.3" y="320.8">R80</text>
<text x="374.3" y="323.3">R81</text>
<text x="379.8" y="320.8">0R</text>
<text x="379.8" y="323.3">0R</text>
<text x="534.9" y="319.3">18</text>
<text x="534.9" y="321.9">19</text>
<text x="113.3" y="328.3">R236</text>
<text x="118.8" y="328.4">220R</text>
<text x="316.7" y="324.4">20</text>
<text x="316.7" y="327">21</text>
<text x="316.7" y="329.5">22</text>
<text x="534.9" y="324.4">20</text>
<text x="534.9" y="327">21</text>
<text x="534.9" y="329.5">22</text>
<text x="68.9" y="330.9">PA3_UART1_RXD</text>
<text x="159.1" y="332.1">U104</text>
<text x="316.7" y="332">23</text>
<text x="316.7" y="334.6">24</text>
<text x="371.1" y="335.9">VMCU_3.3V</text>
<text x="534.9" y="332">23</text>
<text x="534.9" y="334.6">24</text>
<text x="146.2" y="339.3">1</text>
<text x="150.1" y="339.3">RO</text>
<text x="165.7" y="336.8">VCC</text>
<text x="173.2" y="339.3">8</text>
<text x="177" y="339.1">C212</text>
<text x="209.2" y="338.1">R231</text>
<text x="209.2" y="340.7">10K</text>
<text x="316.7" y="337.1">25</text>
<text x="534.9" y="337.1">25</text>
<text x="146.2" y="345.7">2</text>
<text x="150.1" y="345.7">/RE</text>
<text x="168.9" y="345.7">B</text>
<text x="173.2" y="345.7">7</text>
<text x="177.2" y="342.7">100nF</text>
<text x="190.4" y="344.6">R22947R</text>
<text x="247" y="347">RS485-1_B</text>
<text x="307.1" y="344" transform="rotate(-90 307.1 344)">27</text>
<text x="312.2" y="344" transform="rotate(-90 312.2 344)">26</text>
<text x="371.3" y="347.3">R116</text>
<text x="543.3" y="344" transform="rotate(-90 543.3 344)">26</text>
<text x="545.8" y="344" transform="rotate(-90 545.8 344)">27</text>
<text x="146.2" y="352">3</text>
<text x="150.1" y="352">DE</text>
<text x="168.8" y="352">A</text>
<text x="173.2" y="352">6</text>
<text x="190.9" y="350.3">R23047R</text>
<text x="209.3" y="348">R250 NC</text>
<text x="246.9" y="353.3">RS485-1_A</text>
<text x="371.3" y="349.8">10K</text>
<text x="374.8" y="353.3">1K</text>
<text x="383.6" y="353.4">R117</text>
<text x="434.9" y="348.6">ESD3ESD4</text>
<text x="436.9" y="352.8" transform="rotate(-90 436.9 352.8)">NC</text>
<text x="442" y="352.8" transform="rotate(-90 442 352.8)">NC</text>
<text x="444" y="348.6">ESD10</text>
<text x="447.1" y="352.8" transform="rotate(-90 447.1 352.8)">NC</text>
<text x="449" y="348.6">ESD11</text>
<text x="452.2" y="352.8" transform="rotate(-90 452.2 352.8)">NC</text>
<text x="454.1" y="348.6">ESD12</text>
<text x="457.2" y="352.8" transform="rotate(-90 457.2 352.8)">NC</text>
<text x="459.2" y="348.6">ESD13</text>
<text x="462.3" y="352.8" transform="rotate(-90 462.3 352.8)">NC</text>
<text x="146.2" y="358.4">4</text>
<text x="150.1" y="358.4">DI</text>
<text x="173.2" y="358.4">5</text>
<text x="305.2" y="359.6">B1</text>
<text x="316.9" y="359.5">600@100M</text>
<text x="342.6" y="358.8">100K</text>
<text x="353.8" y="358.9">R113</text>
<text x="371.3" y="359.7">Q10</text>
<text x="399" y="354.1">PB13_LCP1_12V</text>
<text x="517.9" y="354.9">TP11TP12</text>
<text x="129.3" y="365.8">R135</text>
<text x="165.5" y="362.2">GND</text>
<text x="209" y="361">R252</text>
<text x="209" y="363.5">10K</text>
<text x="282" y="365.3">DB25-1_RXD</text>
<text x="282.1" y="360.8">DB25-1_TXD</text>
<text x="305.4" y="364.2">B2</text>
<text x="317.2" y="364.1">600@100M</text>
<text x="371.3" y="362.3">MMBT5551</text>
<text x="129.8" y="369.1">0R</text>
<text x="153.9" y="368.8">SIT3088EESA</text>
<text x="289.9" y="371.7">RS485-1_B</text>
<text x="330.5" y="369.9" transform="rotate(-90 330.5 369.9)">1</text>
<text x="335.6" y="369.9" transform="rotate(-90 335.6 369.9)">2</text>
<text x="360.1" y="367.6">R114</text>
<text x="360.1" y="370.1">10K</text>
<text x="528.6" y="369.8">SMD1206P150TF</text>
<text x="83.1" y="376.4">PA2_UART1_TXD</text>
<text x="115.6" y="373.8">R3</text>
<text x="121.1" y="373.9">NC</text>
<text x="200.5" y="373.1">RS485_3.3V</text>
<text x="289.7" y="375.5">RS485-1_A</text>
<text x="336.5" y="376.1">NUP2105L</text>
<text x="546.5" y="372.2">V_12V</text>
<text x="172.9" y="379.3">RS485_3.3V</text>
<text x="333.1" y="383.8" transform="rotate(-90 333.1 383.8)">3</text>
<text x="336.5" y="378.6">D4</text>
<text x="71.6" y="388.4">PD9_UART2_RXD</text>
<text x="115.6" y="385.5">R75</text>
<text x="121.1" y="385.6">220R</text>
<text x="160.5" y="392.3">U4</text>
<text x="320.8" y="393.6">J2</text>
<text x="146.4" y="399.5">1</text>
<text x="150.4" y="399.5">RO</text>
<text x="166" y="397">VCC</text>
<text x="173.5" y="399.5">8</text>
<text x="178.4" y="399.3">C15</text>
<text x="209.5" y="398.3">R118</text>
<text x="209.5" y="400.9">10K</text>
<text x="312" y="400.3">D-DMR025PF-D002</text>
<text x="146.4" y="405.9">2</text>
<text x="150.4" y="405.9">/RE</text>
<text x="169.2" y="405.9">B</text>
<text x="173.5" y="405.9">7</text>
<text x="177.4" y="402.9">100nF</text>
<text x="190.7" y="404.8">R25</text>
<text x="195.6" y="404.6">47R</text>
<text x="245.7" y="407.2">RS485-2_B</text>
<text x="330.7" y="405.7">1</text>
<text x="376.1" y="407.1">R82</text>
<text x="381.6" y="407.1">0R</text>
<text x="513.8" y="406.2" transform="rotate(-90 513.8 406.2)">3</text>
<text x="146.4" y="412.2">3</text>
<text x="150.4" y="412.2">DE</text>
<text x="169" y="412.2">A</text>
<text x="173.5" y="412.2">6</text>
<text x="191.2" y="410.5">R28</text>
<text x="196.2" y="410.5">47R</text>
<text x="209.6" y="408.2">R119 NC</text>
<text x="245.7" y="413.5">RS485-2_A</text>
<text x="330.7" y="408.2">2</text>
<text x="330.7" y="410.8">3</text>
<text x="330.7" y="413.3">4</text>
<text x="376.1" y="409.7">R83</text>
<text x="381.6" y="409.7">0R</text>
<text x="518.9" y="411.8">D13</text>
<text x="146.4" y="418.6">4</text>
<text x="150.4" y="418.6">DI</text>
<text x="173.5" y="418.6">5</text>
<text x="330.7" y="415.9">5</text>
<text x="330.7" y="418.4">6</text>
<text x="376.1" y="417.3">R84</text>
<text x="376.1" y="419.8">R85</text>
<text x="381.6" y="417.3">0R</text>
<text x="381.6" y="419.8">0R</text>
<text x="518.9" y="414.3">NUP2105L</text>
<text x="165.7" y="422.4">GND</text>
<text x="209.2" y="421.2">R24</text>
<text x="209.2" y="423.7">10K</text>
<text x="330.7" y="420.9">7</text>
<text x="330.7" y="423.5">8</text>
<text x="511.3" y="420.1" transform="rotate(-90 511.3 420.1)">1</text>
<text x="516.4" y="420.1" transform="rotate(-90 516.4 420.1)">2</text>
<text x="526.2" y="424.5">1</text>
<text x="127.5" y="426.3">R10</text>
<text x="128" y="429.6">0R</text>
<text x="154.2" y="429">SIT3088EESA</text>
<text x="330.7" y="426">9</text>
<text x="330.7" y="428.6">10</text>
<text x="330.7" y="431.1">11</text>
<text x="526.2" y="427">2</text>
<text x="526.2" y="429.6">3</text>
<text x="114.7" y="436.8">R120 NC</text>
<text x="200.8" y="433.3">RS485_3.3V</text>
<text x="330.7" y="433.6">12</text>
<text x="330.7" y="436.2">13</text>
<text x="365.3" y="435.9">D3</text>
<text x="372.4" y="435.5">SM360A</text>
<text x="377.1" y="432.5">R88</text>
<text x="382.6" y="432.5">NC</text>
<text x="526.2" y="432.1">4</text>
<text x="526.2" y="434.7">5</text>
<text x="526.2" y="437.2">6</text>
<text x="535.4" y="437.7">J3</text>
<text x="84" y="439.3">PD8_UART2_TXD</text>
<text x="330.7" y="438.7">14</text>
<text x="330.7" y="441.3">15</text>
<text x="330.7" y="443.8">16</text>
<text x="383.4" y="438.3">D17</text>
<text x="455.2" y="440.8">12V_IN</text>
<text x="471.4" y="441.6">SM360A</text>
<text x="483" y="442">D23</text>
<text x="526.2" y="439.7">7</text>
<text x="526.2" y="442.3">8</text>
<text x="330.7" y="446.3">17</text>
<text x="330.7" y="448.9">18</text>
<text x="377.4" y="444.1">D18</text>
<text x="526.2" y="444.8">9</text>
<text x="526.3" y="444.4">D-DMR009PM-D002</text>
<text x="330.7" y="451.4">19</text>
<text x="330.7" y="454">20</text>
<text x="376.1" y="452.9">R87</text>
<text x="376.3" y="450.3">R86</text>
<text x="381.6" y="452.9">0R</text>
<text x="381.9" y="450.3">0R</text>
<text x="489.7" y="451.9">VMCU_3.3V</text>
<text x="530.9" y="451.7" transform="rotate(-90 530.9 451.7)">26</text>
<text x="538.5" y="451.7" transform="rotate(-90 538.5 451.7)">27</text>
<text x="330.7" y="456.5">21</text>
<text x="330.7" y="459">22</text>
<text x="330.7" y="461.6">23</text>
<text x="330.7" y="464.1">24</text>
<text x="330.7" y="466.7">25</text>
<text x="384.6" y="465.2">VMCU_3.3V</text>
<text x="480" y="462.9">R104</text>
<text x="481.3" y="465.4">10K</text>
<text x="118.9" y="471.7">VMCU_3.3V</text>
<text x="321.1" y="473.5" transform="rotate(-90 321.1 473.5)">27</text>
<text x="326.1" y="473.5" transform="rotate(-90 326.1 473.5)">26</text>
<text x="441.6" y="469.7">PE11_DB9_12V</text>
<text x="467.8" y="469">R105</text>
<text x="479.1" y="468.9">1K</text>
<text x="385.1" y="476.6">R101</text>
<text x="385.1" y="479.1">10K</text>
<text x="474.5" y="477.8">MMBT5551</text>
<text x="480.9" y="475.3">Q11</text>
<text x="497.5" y="474.5">R100</text>
<text x="508.9" y="474.4">100K</text>
<text x="292.8" y="481.7">DB25-2_TXD</text>
<text x="314.6" y="480.5">B3</text>
<text x="314.8" y="485.1">B4</text>
<text x="326.3" y="480.4">600@100M</text>
<text x="326.6" y="485">600@100M</text>
<text x="388.5" y="482.6">1K</text>
<text x="397.3" y="482.7">R112</text>
<text x="412.7" y="483.4">PB12_LCP2_12V</text>
<text x="491.3" y="483.2">R102</text>
<text x="492.6" y="485.7">10K</text>
<text x="119.8" y="489.8">C30</text>
<text x="292.7" y="486.2">DB25-2_RXD</text>
<text x="346.5" y="491.3" transform="rotate(-90 346.5 491.3)">1</text>
<text x="351.6" y="491.3" transform="rotate(-90 351.6 491.3)">2</text>
<text x="356.3" y="488.1">100K</text>
<text x="368.7" y="488.2">R98</text>
<text x="385.1" y="488.8">Q9</text>
<text x="385.1" y="491.3">MMBT5551</text>
<text x="117.4" y="495.7">100nF</text>
<text x="180" y="493.5">U9</text>
<text x="303" y="497.9">RS485-2_A</text>
<text x="303.1" y="493.8">RS485-2_B</text>
<text x="352.6" y="497.5">NUP2105L</text>
<text x="373.8" y="496.9">R99</text>
<text x="137.2" y="499.8">100nF</text>
<text x="146.3" y="499.8">C68</text>
<text x="160.2" y="498.2">16</text>
<text x="161.3" y="500.7">2</text>
<text x="165" y="501.5">V+</text>
<text x="165" y="498.9">V_CC</text>
<text x="189" y="498.9">C1+</text>
<text x="189.5" y="501.5">C1-</text>
<text x="195.5" y="498.2">1</text>
<text x="195.5" y="500.7">3</text>
<text x="195.5" y="503.2">4</text>
<text x="352.6" y="500">D5</text>
<text x="373.8" y="499.4">10K</text>
<text x="189" y="504">C2+</text>
<text x="189.5" y="506.6">C2-</text>
<text x="195.5" y="505.8">5</text>
<text x="216.5" y="509.5">R70</text>
<text x="221.6" y="509.5">220R</text>
<text x="349.1" y="505.2" transform="rotate(-90 349.1 505.2)">3</text>
<text x="80.2" y="510.9">DB9_TXD</text>
<text x="160.2" y="510.9">14</text>
<text x="165" y="511.6">T1OUT</text>
<text x="188" y="511.6">T1IN</text>
<text x="195.5" y="510.9">11</text>
<text x="239.5" y="510.9">PB6_UART0_TX</text>
<text x="161.3" y="518.5">7</text>
<text x="165" y="519.3">T2OUT</text>
<text x="188" y="519.3">T2IN</text>
<text x="195.5" y="518.5">10</text>
<text x="80.1" y="526.1">DB9_RXD</text>
<text x="160.2" y="526.1">13</text>
<text x="165" y="526.9">R1IN</text>
<text x="185.5" y="526.9">R1OUT</text>
<text x="195.5" y="526.1">12</text>
<text x="216.5" y="524.8">R74</text>
<text x="221.6" y="524.8">220R</text>
<text x="239.5" y="526.1">PB7_UART0_RX</text>
<text x="161.3" y="533.7">8</text>
<text x="195.5" y="533.7">9</text>
<text x="165" y="534.5">R2IN</text>
<text x="185.5" y="534.5">R2OUT</text>
<text x="102.5" y="540.1">C70</text>
<text x="111.7" y="540.1">C71</text>
<text x="145.6" y="545.3">C65</text>
<text x="161.3" y="541.3">6</text>
<text x="165" y="542.1">V-</text>
<text x="188" y="542.1">GND</text>
<text x="195.5" y="541.3">15</text>
<text x="101.6" y="546">330PF</text>
<text x="110.7" y="546">330PF</text>
<text x="143.7" y="551.8">100nF</text>
<text x="168.4" y="546.9">BL13232ETS</text>
</g>
</svg>
